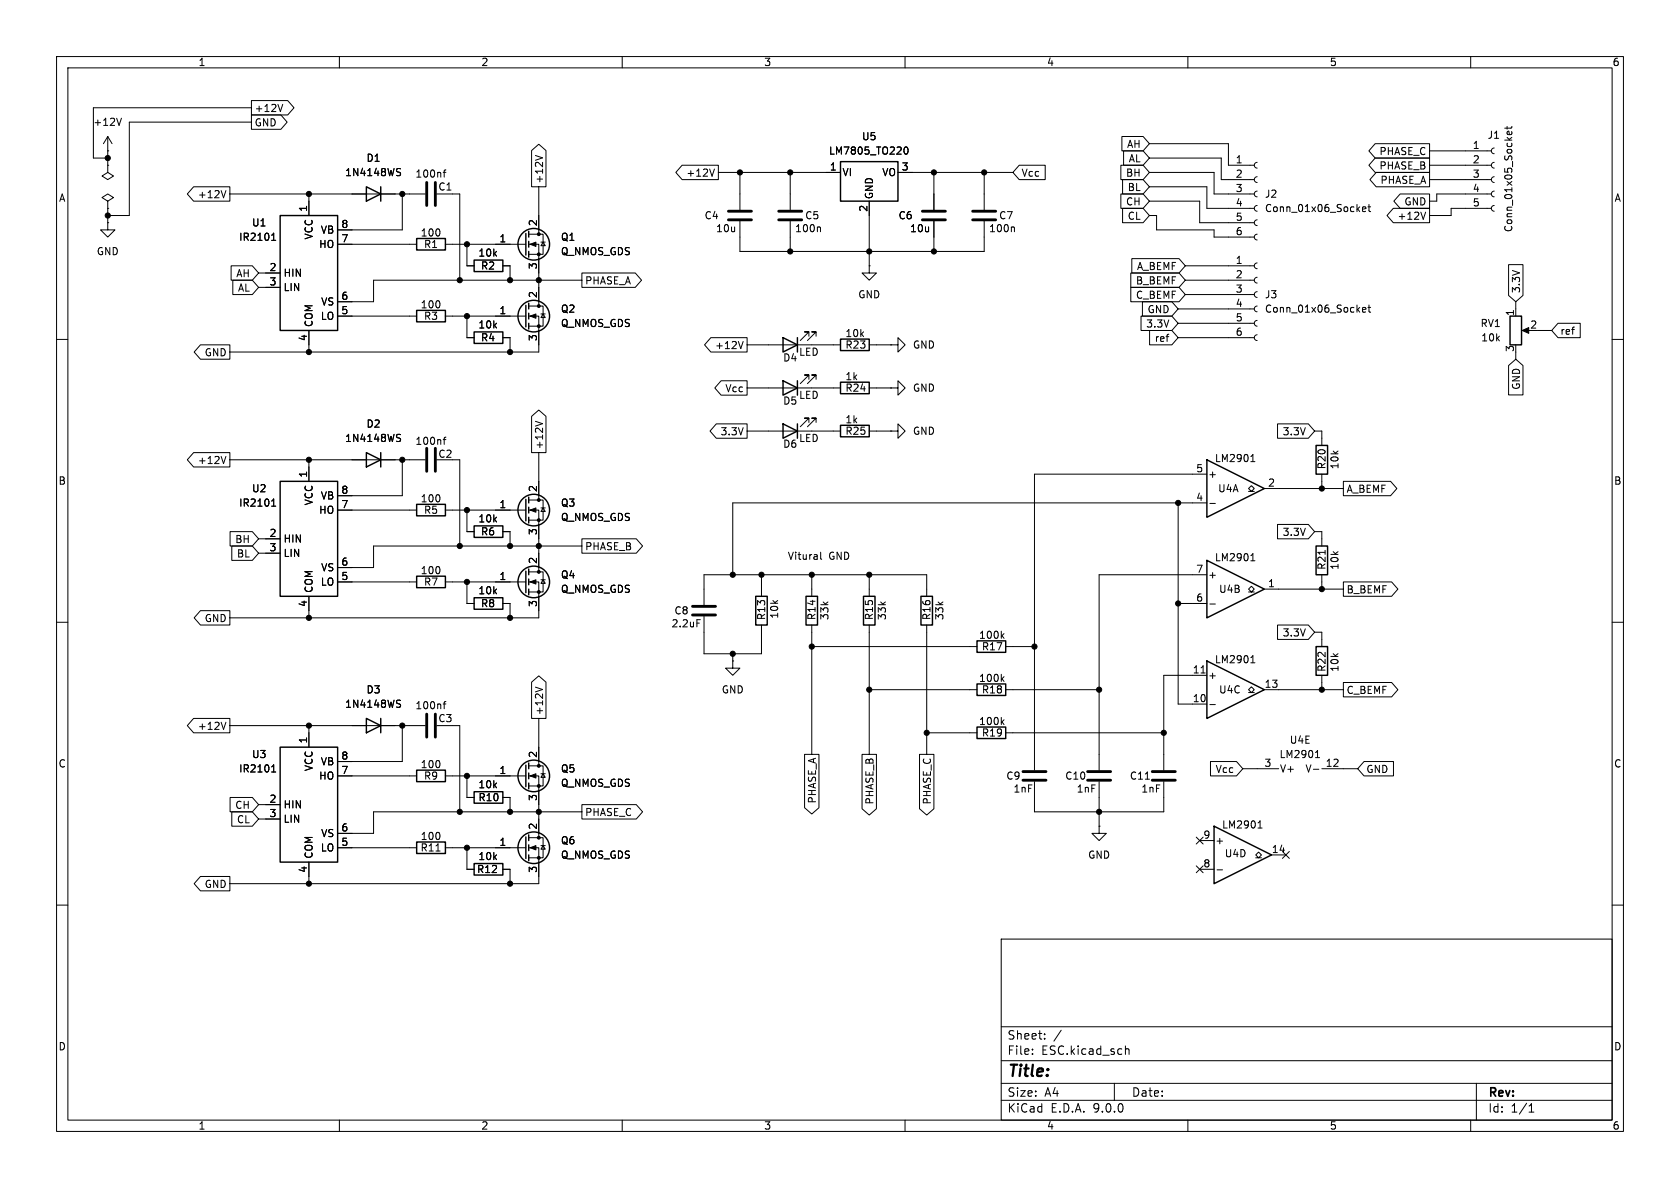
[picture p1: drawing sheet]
<svg xmlns="http://www.w3.org/2000/svg" width="297mm" height="210mm" viewBox="0 0 297 210" stroke-linecap="round" stroke-linejoin="round" font-family="sans-serif">
<g fill="none" stroke="#000" stroke-width=".18">
<path d="M10 10h277v190h-277zM12 12h273v186h-273zM44.4 17.8h6.5l1.1 1.3-1.1 1.2h-6.5zM44.4 19.1h-27.9v8.8h2.5M50 18.5l-.4 1.2M60 10v2M110 10v2M160 10v2M210 10v2M260 10v2M19 29.2v1.3l1.1 .6-1.1 .7-1-.7 1-.6M19 29.2h.1"/>
<path d="M19 39.4v1.2h1.3l-1.3 1.3-1.2-1.3h1.2M19 39.4h.1M19 35.6l1.1-.7-1.1-.6-1 .6 1 .7v1.2M19 36.8h.1M19 26.7h.1M19 24.1l-.7 1.3M19 24.1l.8 1.3M19 24.1v5.1M19 36.8v2.6M21.5 20.9l-.5 1.3M34.2 33h6.4v2.6h-6.4l-1.1-1.3zM39.9 33.7l-.4 1.3"/>
<path d="M40.6 34.3h34.6M44.4 20.3h5.3l1.1 1.3-1.1 1.3h-5.3zM44.4 21.6h-21.5v16.5h-3.9M54.6 34.3v3.8M70.3 30.4l.4 .1 .1 .3-.2 .3h-.3M70.3 29.8h.5M71.1 34.3v6.3h-11.4M77.2 34.3h4.1v15.2M78.3 30.5h.5M78.8 30l-.3 .2v1.1M94 26.6l1.2-1.1 1.3 1.1v6.4h-2.5zM94.7 27.5l1.2 .4"/>
<path d="M95.2 33v8.4M120.6 29.2h6.4v2.6h-6.4l-1.1-1.3zM126.3 29.9l-.4 1.3M127 30.5h21.6M130.8 39.1v5.4h43.2v-5.4M130.8 30.5v6.6M139.7 30.5v6.6M139.7 39.1v5.4M153.7 35.6v11.4M158.7 30.5h20.4M160 26h.1a.68 .68 0 0 1 .5 .6 .68 .68 0 0 1-.5 .6 .84 .84 0 0 1-.1-1.2zM165.1 30.5v6.6"/>
<path d="M165.1 39.1v5.4M174 30.5v6.6M180.2 29.2h4.6v2.6h-4.6l-1.1-1.3zM198.2 29.2h3.9l1.1 1.3-1.1 1.3h-3.9zM198.2 34.3h3.9l1.1 1.3-1.1 1.2h-3.9zM198.3 24.1h3.8l1.1 1.3-1.1 1.3h-3.8zM198.5 31.7h3.6l1.1 1.3-1.1 1.3h-3.6zM198.5 36.8h3.6l1.1 1.3-1.1 1.3h-3.6zM198.6 26.7h3.5l1.1 1.2-1.1 1.3h-3.5zM203.2 30.5h11.4v3.8h7.1M203.2 38.1h1.3v2.5h10.1v1.3h7.1M203.2 25.4h14v3.8h4.5"/>
<path d="M203.2 27.9h12.7v3.9h5.8M203.2 33h10.2v3.8h8.3M203.2 35.6h8.9v3.8h9.6M222.2 28.7l-.3 .2-.2 .3 .2 .4 .3 .1M222.2 31.2l-.3 .2-.2 .4 .2 .3 .3 .2M222.2 33.8l-.3 .1-.2 .4 .2 .3 .3 .2M222.2 36.3l-.3 .2-.2 .3 .2 .4 .3 .1M222.2 38.9l-.3 .1-.2 .4 .2 .3 .3 .2M240.9 37l.6-.1-.1-.3h-.4l-.1 .1v.6h.5M241.8 36.6h.5M242 36.1v1.1l.3 .2M243.1 27.9h9.6v2.6h-9.6l-1.1-1.3z"/>
<path d="M243.1 25.4h9.6v2.5h-9.6l-1.1-1.2zM243.3 30.5h9.4v2.5h-9.4l-1.1-1.2zM246.3 36.8h6.4v2.6h-6.4l-1.1-1.3zM247.5 34.3h5.2v2.5h-5.2l-1.1-1.2zM252 37.5l-.4 1.3M252.7 29.2h11M252.7 31.8h11M252.7 26.7h11M263.7 34.3h-9.7v1.3h-1.3M263.7 36.8h-7.2v1.3h-3.8M264.2 26.2l-.4 .1-.1 .4 .1 .3 .4 .2M264.2 28.7l-.4 .2-.1 .3 .1 .4 .4 .1"/>
<path d="M264.2 31.2l-.4 .2-.1 .4 .1 .3 .4 .2M264.2 33.8l-.4 .1-.1 .4 .1 .3 .4 .2M264.2 36.3l-.4 .2-.1 .3 .1 .4 .4 .1M266.4 22.3v.5M267.2 23.3l.1 .3-.2 .2-.6-.1v-.4l.2-.1 .2 .6M267.3 22.3l-.2 .4h-1.1M40.9 47h3.7l1.1 1.3-1.1 1.2h-3.7zM41.2 49.5h3.4l1.1 1.3-1.1 1.3h-3.4zM45.7 48.3h3.8M45.7 50.8h3.8M48 42.5h.7M48.1 41.5l.3-.3v1.3"/>
<path d="M54.6 58.4v3.8M59.7 55.9h14M59.7 43.2h14M78.7 55.9h14.3M78.7 43.2h14.3M82.5 55.9v3.8h1.3M82.5 43.2v3.8h1.3M88.9 59.7h1.3v2.5M88.9 47h1.3v2.5M93.5 54.1h2.5v3.6h-2.5M93.5 55.9h1.7v6.3h-54.6M93.5 41.4h2.5v3.6h-2.5"/>
<path d="M93.5 43.2h1.7v10.9M95.6 55.5h.8M95.6 42.8h.8M96 55.5l.4 .6h-.8zM96 42.8l.4 .6h-.8zM102.9 48.3h9.4l1.1 1.2-1.1 1.3h-9.4zM102.9 49.5h-36.9v3.8h-6.3M125.7 59.7h6.4v2.5h-6.4l-1.1-1.2zM143 59.4v-.7h-.8h.8l-1.5 1.5M144.3 59.4v-.7h-.8h.8l-1.6 1.5M144.9 40.1l.1 .2v.7M153.7 47v1.3h1.2l-1.2 1.2-1.3-1.2h1.3"/>
<path d="M153.7 47h.1M179.2 40.1l.1 .2v.7M199.9 50.8h8.5l1.1 1.3-1.1 1.2h-8.5zM199.9 48.3h8.5l1.1 1.2-1.1 1.3h-8.5zM200.1 45.7h8.3l1.1 1.3-1.1 1.3h-8.3zM201.7 55.9h5.5l1.1 1.3-1.1 1.2h-5.5zM202 53.3h5.2l1.1 1.3-1.1 1.3h-5.2zM203.2 58.4h4l1.1 1.3-1.1 1.3h-4zM208.3 59.7h13.4M208.3 54.6h13.4M208.3 57.2h13.4M209.5 47h12.2"/>
<path d="M209.5 49.5h12.2M209.5 52.1h12.2M222.2 41.4l-.3 .2-.2 .3 .2 .4 .3 .1M222.2 46.5l-.3 .1-.2 .4 .2 .3 .3 .2M222.2 49l-.3 .2-.2 .3 .2 .4 .3 .1M222.2 51.6l-.3 .1-.2 .4 .2 .3 .3 .2M222.2 54.1l-.3 .2-.2 .3 .2 .4 .3 .1M222.2 56.6l-.3 .2-.2 .4 .2 .3 .3 .2M222.2 59.2l-.3 .1-.2 .4 .2 .3 .3 .2M240.9 54.8l.6-.2-.1-.2-.4-.1-.1 .2v.6h.5M241.8 54.3h.5M242 53.9v1.1l.3 .2"/>
<path d="M266.7 46.8h2.5v5.4l-1.2 1.1-1.3-1.1zM268 53.3v2.6M269.5 58.4h1M271.8 58.4h2.5M275.4 57.1h4v2.6h-4l-1.1-1.3zM10 60h2M35.4 61h5.2v2.5h-5.2l-1.1-1.3zM70.3 77.4l.4 .1 .1 .3-.2 .2h-.3M70.3 76.8h.5M78.3 77.7h.5M78.8 77.3l-.3 .2v1.1M94 73.6l1.2-1.1 1.3 1.1v6.4h-2.5z"/>
<path d="M94.7 74.5l1.2 .4M126.6 74.9h5.5v2.6h-5.5l-1.1-1.3zM127.5 67.3h4.6v2.6h-4.6l-1.1-1.3zM131.4 60.4l-.4 1.2M132.1 68.6h16.5M132.1 76.2h16.5M132.1 61h16.5M143 74.7v-.8h-.8h.8l-1.5 1.5M143 67.1v-.8h-.8h.8l-1.5 1.5M144.3 74.7v-.8h-.8h.8l-1.6 1.5M144.3 67.1v-.8h-.8h.8l-1.6 1.5M153.7 68.6h3.8"/>
<path d="M153.7 76.2h3.8M153.7 61h3.8M157.5 76.2h1.2v-1.3l1.3 1.3-1.3 1.3v-1.3M157.5 76.2h.1M157.5 68.6h1.2v-1.3l1.3 1.3-1.3 1.3v-1.3M157.5 68.6h.1M157.5 61h1.2v-1.3l1.3 1.3-1.3 1.2v-1.2M157.5 61h.1M225.9 74.9h5.4l1.1 1.3-1.1 1.3h-5.4zM232.4 76.2h1.3v2.5M266.7 64.6l1.3-1.1 1.2 1.1v5.2h-2.5zM268 62.2v1.3"/>
<path d="M285 60h2M34.2 80h6.4v2.6h-6.4l-1.1-1.3zM39.9 80.7l-.4 1.3M40.6 81.3h34.6M40.7 94h3.9l1.1 1.3-1.1 1.2h-3.9zM41 96.5h3.6l1.1 1.3-1.1 1.3h-3.6zM45.7 95.3h3.8M45.7 97.8h3.8M48 89.5h.7M48.1 88.5l.3-.3v1.3M54.6 81.3v3.8M59.7 90.2h14"/>
<path d="M71.1 81.3v6.3h-11.4M78.7 90.2h14.3M80 81.3h1.3v15.2M82.5 90.2v3.8h1.3M88.9 94h1.3v2.5M93.5 88.4h2.5v3.5h-2.5M93.5 90.2h1.7v10.9M95.2 80v8.4M95.6 89.8h.8M96 89.8l.4 .6h-.8zM102.9 95.2h9.6l1.1 1.3-1.1 1.3h-9.6zM102.9 96.5h-36.9v3.8h-6.3"/>
<path d="M145.1 97.6v1.1l.2 .2M208.3 88.9v35.6h5.1M213.4 83.8h-30.5v52.3M213.4 88.9h-83.9v12.7M213.9 89h1M220.7 86.9h.5l-.5-.5 .5-.5 .5 .5-.5 .5h.5M221.1 81.6h.8M221.1 99.1h.8M221.3 80.6l.2-.3v1.3M221.3 98.2l.2-.3v1.2M223.5 86.4h14M225.9 92.7h5.4l1.1 1.3-1.1 1.3h-5.4z"/>
<path d="M232.4 94h1.3v2.5M233.7 83.8v2.6M234.3 97.3v.7M237.5 85.1h8.3l1.2 1.3-1.2 1.2h-8.3zM10 110h2M35.4 107.9h5.2v2.6h-5.2l-1.1-1.3zM54.6 105.4v3.8M59.7 102.9h14M78.7 102.9h14.3M82.5 102.9v3.8h1.3M88.9 106.7h1.3v2.5M93.5 101.1h2.5v3.5h-2.5"/>
<path d="M93.5 102.9h1.7v6.3h-54.6M95.6 102.5h.8M96 102.5l.4 .6h-.8zM123.2 109.5h.6M124.5 109v6.6h10.1v-5.1M129.5 116.8v1.3h1.3l-1.3 1.3-1.2-1.3h1.2M129.5 116.8h.1M129.5 115.6v1.2M134.6 101.6v3.8M143.5 101.6v3.8M143.5 110.5v22.9M143.5 114.3h29.2"/>
<path d="M153.7 101.6v3.8M153.7 110.5v22.9M163.8 105.4v-3.8h-39.3v5.3M163.8 110.5v22.9M177.1 120l.4 .5M177.1 112.4l.4 .4M177.5 119.6l-.5 .5M177.5 112l-.5 .5M177.8 114.3h5.1M208.3 106.7h5.1M212.3 119h.8M213.4 119.4h-7.7v16.7"/>
<path d="M213.4 101.6h-19.1v34.5M213.9 106.8h1M220.7 104.6h.5l-.5-.5 .5-.5 .5 .5-.5 .5h.5M221.1 117.2h.8M221.3 116.2l.2-.3v1.3M223.5 104.1h14M225.9 110.5h5.4l1.1 1.3-1.1 1.2h-5.4zM232.4 111.8h1.3v2.5M233.7 101.6v2.5M233.7 119.4v2.5M237.5 102.9h8.5l1.1 1.2-1.1 1.3h-8.5zM285 110h2"/>
<path d="M34.2 127h6.4v2.5h-6.4l-1.1-1.2zM39.9 127.7l-.4 1.2M40.6 128.3h34.6M48 136.5h.7M48.1 135.5l.3-.3v1.3M54.6 128.3v3.8M59.7 137.2h14M70.3 124.4l.4 .1 .1 .3-.2 .2h-.3M70.3 123.8h.5M71.1 128.3v6.3h-11.4M78.3 124.4h.5M78.7 137.2h14.3"/>
<path d="M78.8 124l-.3 .2v1.1M80 128.3h1.3v15.2M82.5 137.2v3.8h1.3M93.5 135.4h2.5v3.5h-2.5M93.5 137.2h1.7v10.9M94 120.6l1.2-1.1 1.3 1.1v6.4h-2.5zM94.7 121.5l1.2 .4M95.2 127v8.4M95.6 136.8h.8M96 136.8l.4 .6h-.8zM142.2 133.4h2.6v9.4l-1.3 1.1-1.3-1.1zM152.4 133.4h2.5v9.6l-1.2 1.1-1.3-1.1z"/>
<path d="M153.7 121.9h19M162.6 133.4h2.5v9.6l-1.3 1.1-1.2-1.1zM163.8 129.5h8.9M177.1 127.6l.4 .5M177.5 127.2l-.5 .5M177.8 121.9h16.5M177.8 129.5h27.9M182.9 138.2v5.3h22.8v-5.3M194.3 138.2v7.9M202.5 137.7h.7M213.9 124.6h1M214 134.6h4.6l1.1 1.3-1.1 1.3h-4.6z"/>
<path d="M219.7 135.9h6.4M220.7 122.4h.5l-.5-.5 .5-.5 .5 .5-.5 .5h.5M223.5 121.9h14M232.2 136h1M232.6 133.9h.7M232.7 133l.2-.3v1.2M233.7 135.9h6.3M237.5 120.6h8.5l1.1 1.3-1.1 1.3h-8.5zM241.1 134.6h5.2v2.6h-5.2l-1.1-1.3zM35.4 154.9h5.2v2.6h-5.2l-1.1-1.3zM40.7 141h3.9l1.1 1.2-1.1 1.3h-3.9zM41 143.5h3.6l1.1 1.3-1.1 1.3h-3.6z"/>
<path d="M45.7 142.2h3.8M45.7 144.8h3.8M54.6 152.4v3.8M59.7 149.9h14M77.1 150.4h.7M78.7 149.9h14.3M82.5 149.9v3.8h1.3M88.9 153.7h1.3v2.5M88.9 141h1.3v2.5M93.5 148.1h2.5v3.5h-2.5M93.5 149.9h1.7v6.3h-54.6M95.6 149.5h.8"/>
<path d="M96 149.5l.4 .6h-.8zM102.9 142.2h9.6l1.1 1.3-1.1 1.3h-9.6zM102.9 143.5h-36.9v3.8h-6.3M194.3 146.1v1.2h1.3l-1.3 1.3-1.3-1.3h1.3M194.3 146.1h.1M211.5 153.1l1.2 1.2M211.5 148l1.2 1.2M212.1 153.7h2.5M212.1 148.6h2.5M212.7 153.1l-1.2 1.2M212.7 148l-1.2 1.2M215.2 153.8h.9"/>
<path d="M222 151.6h.5l-.5-.5 .5-.5 .5 .5-.5 .5h.5M222.4 146.4h.7M222.5 145.4l.3-.3v1.3M224.8 151.1h2.5M226.7 150.5l1.2 1.2M227.9 150.5l-1.2 1.2M10 160h2M177 166h108v32h-108zM285 160h2M60 198v2M110 198v2M160 198v2"/>
<path d="M177 194.5h108M177 191.5h108M177 187.5h108M177 181.5h108M182.5 186.3v.1M182.5 185.5v.1M184.7 183.6v.1M184.7 182.8v.1M187.6 182.1l-1.3 2M197 191.5v3M199 184.9v1.5M199 185.5l.2-.1 .3 .1 .1 .9"/>
<path d="M210 198v2M260 198v2M261 191.5v6.5M270.3 196.6h.9M270.3 195.5l.4-.4v1.5"/>
</g>
<g fill="none" stroke="#000" stroke-width=".25">
<path d="M49.5 38.1h10.2v20.3h-10.2zM64.8 33l2.5 1.3-2.5 1.3zM67.3 33v2.6M148.6 28.6h10.1v7h-10.1zM73.7 54.9h5v2h-5zM73.7 42.2h5v2h-5zM83.8 58.7h5.1v2h-5.1zM83.8 46h5.1v2h-5.1zM93 41.3v3.8M93 54v3.8M93.5 40.9v1M93.5 42.7v1"/>
<path d="M93.5 44.5v1M93.5 53.6v1M93.5 55.4v1M93.5 57.2v1M138.4 59.7l2.6 1.3-2.6 1.2zM141 59.7v2.5M148.6 59.9h5.1v2.1h-5.1zM267 55.9h2v5.1h-2zM138.4 74.9l2.6 1.3-2.6 1.3zM138.4 67.3l2.6 1.3-2.6 1.3zM141 67.3v2.6M141 74.9v2.6"/>
<path d="M148.6 67.6h5.1v2h-5.1zM148.6 75.2h5.1v2h-5.1zM232.7 78.7h2v5.1h-2zM49.5 85.1h10.2v20.3h-10.2zM64.8 80l2.5 1.3-2.5 1.3zM67.3 80v2.6M73.7 89.2h5v2h-5zM83.8 93h5.1v2h-5.1zM93 88.3v3.8M93.5 87.9v1M93.5 89.7v1M93.5 91.4v1.1"/>
<path d="M213.4 81.3l10.1 5.1-10.1 5zM213.4 99.1l10.1 5-10.1 5.1zM232.7 96.5h2v5.1h-2zM73.7 101.9h5v2h-5zM83.8 105.7h5.1v2h-5.1zM93 101v3.8M93.5 100.6v1M93.5 102.4v1M93.5 104.1v1.1M133.6 105.4h2v5.1h-2zM142.5 105.4h2v5.1h-2zM152.7 105.4h2v5.1h-2z"/>
<path d="M162.8 105.4h2v5.1h-2zM172.7 113.3h5.1v2h-5.1zM213.4 116.8l10.1 5.1-10.1 5.1zM232.7 114.3h2v5.1h-2zM49.5 132.1h10.2v20.3h-10.2zM64.8 127l2.5 1.3-2.5 1.2zM67.3 127v2.5M73.7 136.1h5v2.1h-5zM83.8 140h5.1v2h-5.1zM93 135.3v3.8M93.5 134.9v1M93.5 136.7v1"/>
<path d="M93.5 138.4v1M172.7 120.9h5.1v2h-5.1zM172.7 128.5h5.1v2.1h-5.1zM73.7 148.8h5v2.1h-5zM83.8 152.7h5.1v2h-5.1zM93 148v3.8M93.5 147.6v1M93.5 149.4v1M93.5 151.1v1M214.6 146.1l10.2 5-10.2 5.1z"/>
<circle cx="94.4" cy="55.9" r="2.79"/>
<circle cx="94.4" cy="43.2" r="2.79"/>
<circle cx="94.4" cy="90.2" r="2.79"/>
<circle cx="94.4" cy="102.9" r="2.79"/>
<circle cx="94.4" cy="137.2" r="2.79"/>
<circle cx="94.4" cy="149.9" r="2.79"/>
</g>
<g fill="none" stroke="#000" stroke-width=".51">
<path d="M75.4 32.3v4M77 32.3v4M128.8 37.3h4M128.8 38.9h4M137.7 37.3h4M137.7 38.9h4M163.1 37.3h4M163.1 38.9h4M172 37.3h4M172 38.9h4M75.4 79.2v4.1M77 79.2v4.1"/>
<path d="M122.4 107.2h4.1M122.4 108.7h4.1M75.4 126.2v4.1M77 126.2v4.1M180.8 136.4h4.1M180.8 137.9h4.1M192.3 136.4h4M192.3 137.9h4M203.7 136.4h4.1M203.7 137.9h4.1"/>
</g>
<g fill="#000" stroke="#000" stroke-width=".18">
<path d="M93.7 55.9l1-.4v.8zM93.7 43.2l1-.4v.8zM269.1 58.4l1.2-.5v1zM93.7 90.2l1-.4v.8zM93.7 102.9l1-.4v.8zM93.7 137.2l1-.4v.7zM93.7 149.9l1-.4v.7z"/>
<circle cx="19" cy="27.9" r=".46"/>
<circle cx="19" cy="38.1" r=".46"/>
<circle cx="54.6" cy="34.3" r=".46"/>
<circle cx="71.1" cy="34.3" r=".46"/>
<circle cx="130.8" cy="30.5" r=".46"/>
<circle cx="139.7" cy="30.5" r=".46"/>
<circle cx="165.1" cy="30.5" r=".46"/>
<circle cx="174" cy="30.5" r=".46"/>
<circle cx="81.3" cy="49.5" r=".46"/>
<circle cx="82.5" cy="43.2" r=".46"/>
<circle cx="82.5" cy="55.9" r=".46"/>
<circle cx="90.2" cy="49.5" r=".46"/>
<circle cx="95.2" cy="49.5" r=".46"/>
<circle cx="95.2" cy="57.7" r=".25"/>
<circle cx="95.2" cy="45" r=".25"/>
<circle cx="95.2" cy="54.1" r=".25"/>
<circle cx="95.2" cy="41.4" r=".25"/>
<circle cx="139.7" cy="44.5" r=".46"/>
<circle cx="153.7" cy="44.5" r=".46"/>
<circle cx="165.1" cy="44.5" r=".46"/>
<circle cx="54.6" cy="62.2" r=".46"/>
<circle cx="90.2" cy="62.2" r=".46"/>
<circle cx="54.6" cy="81.3" r=".46"/>
<circle cx="71.1" cy="81.3" r=".46"/>
<circle cx="81.3" cy="96.5" r=".46"/>
<circle cx="82.5" cy="90.2" r=".46"/>
<circle cx="90.2" cy="96.5" r=".46"/>
<circle cx="95.2" cy="96.5" r=".46"/>
<circle cx="95.2" cy="88.4" r=".25"/>
<circle cx="95.2" cy="91.9" r=".25"/>
<circle cx="208.3" cy="88.9" r=".46"/>
<circle cx="233.7" cy="86.4" r=".46"/>
<circle cx="54.6" cy="109.2" r=".46"/>
<circle cx="82.5" cy="102.9" r=".46"/>
<circle cx="90.2" cy="109.2" r=".46"/>
<circle cx="95.2" cy="101.1" r=".25"/>
<circle cx="95.2" cy="104.6" r=".25"/>
<circle cx="129.5" cy="115.6" r=".46"/>
<circle cx="129.5" cy="101.6" r=".46"/>
<circle cx="134.6" cy="101.6" r=".46"/>
<circle cx="143.5" cy="101.6" r=".46"/>
<circle cx="143.5" cy="114.3" r=".46"/>
<circle cx="153.7" cy="101.6" r=".46"/>
<circle cx="182.9" cy="114.3" r=".46"/>
<circle cx="208.3" cy="106.7" r=".46"/>
<circle cx="233.7" cy="104.1" r=".46"/>
<circle cx="54.6" cy="128.3" r=".46"/>
<circle cx="71.1" cy="128.3" r=".46"/>
<circle cx="82.5" cy="137.2" r=".46"/>
<circle cx="95.2" cy="138.9" r=".25"/>
<circle cx="95.2" cy="135.4" r=".25"/>
<circle cx="153.7" cy="121.9" r=".46"/>
<circle cx="163.8" cy="129.5" r=".46"/>
<circle cx="194.3" cy="121.9" r=".46"/>
<circle cx="205.7" cy="129.5" r=".46"/>
<circle cx="233.7" cy="121.9" r=".46"/>
<circle cx="54.6" cy="156.2" r=".46"/>
<circle cx="81.3" cy="143.5" r=".46"/>
<circle cx="82.5" cy="149.9" r=".46"/>
<circle cx="90.2" cy="156.2" r=".46"/>
<circle cx="90.2" cy="143.5" r=".46"/>
<circle cx="95.2" cy="143.5" r=".46"/>
<circle cx="95.2" cy="151.6" r=".25"/>
<circle cx="95.2" cy="148.1" r=".25"/>
<circle cx="194.3" cy="143.5" r=".46"/>
</g>
<text font-size="2.8" x="178" y="190.9">Title:</text>
<g font-size="2.1">
<text x="178" y="184">Sheet:</text>
<text x="178" y="186.7">File:</text>
<text x="184.1" y="186.7">ESC.kicad_sch</text>
<text x="178" y="196.9">KiCad</text>
<text x="178" y="194.1">Size:</text>
<text x="184.7" y="194.1">A4</text>
<text x="185.7" y="196.9">E.D.A.</text>
<text x="193.3" y="196.9">9.0.0</text>
<text x="200" y="194.1">Date:</text>
<text x="263" y="194.3">Rev:</text>
<text x="263" y="196.9">Id:</text>
<text x="267.1" y="196.9">1/1</text>
</g>
<g font-size="1.8">
<text x="35" y="11.9">1</text>
<text x="85" y="11.9">2</text>
<text x="135" y="11.9">3</text>
<text x="185" y="11.9">4</text>
<text x="235" y="11.9">5</text>
<text x="285" y="11.9">6</text>
<text x="16.4" y="22.5">+12V</text>
<text x="44.9" y="22.5">GND</text>
<text x="44.9" y="20">+12V</text>
<text x="64.7" y="28.8">D1</text>
<text x="146.5" y="27.5">LM7805_TO220</text>
<text x="152.3" y="25">U5</text>
<text x="199.1" y="26.4">AH</text>
<text x="199.5" y="28.9">AL</text>
<text x="218.4" y="29">1</text>
<text x="243.8" y="27.6">PHASE_C</text>
<text x="260.3" y="26.4">1</text>
<text x="260.3" y="29">2</text>
<text x="262.9" y="24.7">J1</text>
<text x="10.3" y="35.9">A</text>
<text x="34.9" y="35.2">+12V</text>
<text x="60.9" y="31.3">1N4148WS</text>
<text x="73.3" y="31.6">100nf</text>
<text x="77.4" y="33.9">C1</text>
<text x="96.2" y="32.5" transform="rotate(-90 96.2 32.5)">+12V</text>
<text x="121.2" y="31.4">+12V</text>
<text x="146.6" y="30.2">1</text>
<text x="148.8" y="31.3">VI</text>
<text x="154.5" y="35.3" transform="rotate(-90 154.5 35.3)">GND</text>
<text x="155.9" y="31.3">VO</text>
<text x="159.3" y="30.2">3</text>
<text x="180.5" y="31.4">Vcc</text>
<text x="199" y="31.4">BH</text>
<text x="199.3" y="34">BL</text>
<text x="218.4" y="31.5">2</text>
<text x="218.4" y="34">3</text>
<text x="223.5" y="35.2">J2</text>
<text x="243.8" y="30.2">PHASE_B</text>
<text x="243.9" y="32.7">PHASE_A</text>
<text x="260.3" y="31.5">3</text>
<text x="260.3" y="34">4</text>
<text x="285.3" y="35.9">A</text>
<text x="44.5" y="40.2">U1</text>
<text x="54.4" y="37.5" transform="rotate(-90 54.4 37.5)">1</text>
<text x="56.6" y="41.5">VB</text>
<text x="60.3" y="40.4">8</text>
<text x="95" y="40.1" transform="rotate(-90 95 40.1)">2</text>
<text x="124.5" y="39">C4</text>
<text x="126.5" y="41.2">10u</text>
<text x="140.5" y="41.2">100n</text>
<text x="142.2" y="39">C5</text>
<text x="153.4" y="37.5" transform="rotate(-90 153.4 37.5)">2</text>
<text x="158.8" y="39">C6</text>
<text x="160.8" y="41.2">10u</text>
<text x="174.8" y="41.2">100n</text>
<text x="176.5" y="39">C7</text>
<text x="199" y="36.5">CH</text>
<text x="199.3" y="39.1">CL</text>
<text x="218.4" y="36.6">4</text>
<text x="218.4" y="39.1">5</text>
<text x="218.4" y="41.7">6</text>
<text x="223.5" y="37.7">Conn_01x06_Socket</text>
<text x="247" y="39.1">+12V</text>
<text x="248.2" y="36.5">GND</text>
<text x="260.3" y="36.6">5</text>
<text x="267.6" y="41.1" transform="rotate(-90 267.6 41.1)">Conn_01x05_Socket</text>
<text x="17" y="45.3">GND</text>
<text x="42.2" y="42.8">IR2101</text>
<text x="55.5" y="42.4" transform="rotate(-90 55.5 42.4)">VCC</text>
<text x="56.3" y="44">HO</text>
<text x="60.3" y="42.9">7</text>
<text x="74.3" y="42">100</text>
<text x="74.9" y="44">R1</text>
<text x="84.5" y="45.6">10k</text>
<text x="84.9" y="47.9">R2</text>
<text x="88.2" y="42.9">1</text>
<text x="95" y="47.7" transform="rotate(-90 95 47.7)">3</text>
<text x="99.1" y="45.3">Q_NMOS_GDS</text>
<text x="99.1" y="42.8">Q1</text>
<text x="200.9" y="47.9">A_BEMF</text>
<text x="218.4" y="46.7">1</text>
<text x="41.7" y="49.2">AH</text>
<text x="42" y="51.8">AL</text>
<text x="47.6" y="48">2</text>
<text x="47.6" y="50.5">3</text>
<text x="50" y="49.1">HIN</text>
<text x="50" y="51.7">LIN</text>
<text x="60.3" y="53.1">6</text>
<text x="95" y="52.8" transform="rotate(-90 95 52.8)">2</text>
<text x="103.3" y="50.5">PHASE_A</text>
<text x="151.6" y="52.9">GND</text>
<text x="200.7" y="53">C_BEMF</text>
<text x="200.7" y="50.5">B_BEMF</text>
<text x="218.4" y="49.3">2</text>
<text x="218.4" y="51.8">3</text>
<text x="223.5" y="52.9">J3</text>
<text x="268.9" y="51.9" transform="rotate(-90 268.9 51.9)">3.3V</text>
<text x="55.5" y="57.9" transform="rotate(-90 55.5 57.9)">COM</text>
<text x="56.6" y="56.7">LO</text>
<text x="56.7" y="54.2">VS</text>
<text x="60.3" y="55.6">5</text>
<text x="74.3" y="54.7">100</text>
<text x="74.9" y="56.7">R3</text>
<text x="84.5" y="58.3">10k</text>
<text x="88.2" y="55.6">1</text>
<text x="99.1" y="58">Q_NMOS_GDS</text>
<text x="99.1" y="55.5">Q2</text>
<text x="149.4" y="59.8">10k</text>
<text x="202.5" y="58.1">3.3V</text>
<text x="202.8" y="55.6">GND</text>
<text x="218.4" y="54.4">4</text>
<text x="218.4" y="56.9">5</text>
<text x="218.4" y="59.4">6</text>
<text x="223.5" y="55.5">Conn_01x06_Socket</text>
<text x="261.6" y="58">RV1</text>
<text x="267.7" y="56" transform="rotate(-90 267.7 56)">1</text>
<text x="270.4" y="58.2">2</text>
<text x="275.7" y="59.4">ref</text>
<text x="36.1" y="63.2">GND</text>
<text x="54.4" y="60.4" transform="rotate(-90 54.4 60.4)">4</text>
<text x="84.9" y="60.6">R4</text>
<text x="95" y="60.4" transform="rotate(-90 95 60.4)">3</text>
<text x="126.3" y="61.9">+12V</text>
<text x="138.4" y="64.1">D4</text>
<text x="141.2" y="63.1">LED</text>
<text x="149.4" y="61.8">R23</text>
<text x="161.3" y="61.8">GND</text>
<text x="204" y="60.6">ref</text>
<text x="261.8" y="60.6">10k</text>
<text x="267.7" y="62.3" transform="rotate(-90 267.7 62.3)">3</text>
<text x="128.1" y="69.5">Vcc</text>
<text x="138.4" y="71.7">D5</text>
<text x="141.2" y="70.7">LED</text>
<text x="149.4" y="69.4">R24</text>
<text x="149.4" y="67.4">1k</text>
<text x="161.3" y="69.4">GND</text>
<text x="268.9" y="69" transform="rotate(-90 268.9 69)">GND</text>
<text x="64.7" y="75.8">D2</text>
<text x="127.3" y="77.2">3.3V</text>
<text x="149.4" y="77.1">R25</text>
<text x="149.4" y="75">1k</text>
<text x="161.3" y="77.1">GND</text>
<text x="226.7" y="77.2">3.3V</text>
<text x="34.9" y="82.2">+12V</text>
<text x="60.9" y="78.3">1N4148WS</text>
<text x="73.3" y="78.8">100nf</text>
<text x="77.4" y="81.1">C2</text>
<text x="96.2" y="79.5" transform="rotate(-90 96.2 79.5)">+12V</text>
<text x="138.4" y="79.3">D6</text>
<text x="141.2" y="78.3">LED</text>
<text x="211.4" y="83.6">5</text>
<text x="214.7" y="81.9">LM2901</text>
<text x="234.5" y="83" transform="rotate(-90 234.5 83)">R20</text>
<text x="236.8" y="83" transform="rotate(-90 236.8 83)">10k</text>
<text x="10.3" y="85.9">B</text>
<text x="42.2" y="89.8">IR2101</text>
<text x="44.5" y="87.2">U2</text>
<text x="54.4" y="84.5" transform="rotate(-90 54.4 84.5)">1</text>
<text x="55.5" y="89.4" transform="rotate(-90 55.5 89.4)">VCC</text>
<text x="56.6" y="88.5">VB</text>
<text x="60.3" y="87.4">8</text>
<text x="60.3" y="89.9">7</text>
<text x="74.3" y="89">100</text>
<text x="88.2" y="89.9">1</text>
<text x="95" y="87.1" transform="rotate(-90 95 87.1)">2</text>
<text x="99.1" y="89.8">Q3</text>
<text x="211.4" y="88.6">4</text>
<text x="213.5" y="84.7">+</text>
<text x="215.3" y="87.2">U4A</text>
<text x="224.1" y="86.1">2</text>
<text x="238" y="87.3">A_BEMF</text>
<text x="285.3" y="85.9">B</text>
<text x="47.6" y="95">2</text>
<text x="56.3" y="91">HO</text>
<text x="74.9" y="91">R5</text>
<text x="84.5" y="92.6">10k</text>
<text x="84.9" y="94.8">R6</text>
<text x="95" y="94.7" transform="rotate(-90 95 94.7)">3</text>
<text x="99.1" y="92.3">Q_NMOS_GDS</text>
<text x="226.7" y="94.9">3.3V</text>
<text x="41.5" y="96.2">BH</text>
<text x="41.8" y="98.7">BL</text>
<text x="47.6" y="97.5">3</text>
<text x="50" y="96.1">HIN</text>
<text x="50" y="98.7">LIN</text>
<text x="56.7" y="101.2">VS</text>
<text x="60.3" y="100.1">6</text>
<text x="74.3" y="101.7">100</text>
<text x="95" y="99.8" transform="rotate(-90 95 99.8)">2</text>
<text x="103.3" y="97.5">PHASE_B</text>
<text x="139.2" y="99.2">Vitural</text>
<text x="146.5" y="99.2">GND</text>
<text x="211.4" y="101.3">7</text>
<text x="214.7" y="99.4">LM2901</text>
<text x="234.5" y="100.8" transform="rotate(-90 234.5 100.8)">R21</text>
<text x="236.8" y="100.8" transform="rotate(-90 236.8 100.8)">10k</text>
<text x="54.4" y="107.4" transform="rotate(-90 54.4 107.4)">4</text>
<text x="55.5" y="104.9" transform="rotate(-90 55.5 104.9)">COM</text>
<text x="56.6" y="103.7">LO</text>
<text x="60.3" y="102.6">5</text>
<text x="74.9" y="103.7">R7</text>
<text x="84.5" y="105.3">10k</text>
<text x="84.9" y="107.5">R8</text>
<text x="88.2" y="102.6">1</text>
<text x="95" y="107.4" transform="rotate(-90 95 107.4)">3</text>
<text x="99.1" y="105">Q_NMOS_GDS</text>
<text x="99.1" y="102.5">Q4</text>
<text x="211.4" y="106.4">6</text>
<text x="213.5" y="102.5">+</text>
<text x="215.4" y="105">U4B</text>
<text x="224.1" y="103.9">1</text>
<text x="238" y="105.1">B_BEMF</text>
<text x="36.1" y="110.2">GND</text>
<text x="118.6" y="111.1">2.2uF</text>
<text x="119.1" y="108.8">C8</text>
<text x="135.5" y="109.7" transform="rotate(-90 135.5 109.7)">R13</text>
<text x="137.8" y="109.5" transform="rotate(-90 137.8 109.5)">10k</text>
<text x="144.4" y="109.7" transform="rotate(-90 144.4 109.7)">R14</text>
<text x="146.7" y="109.7" transform="rotate(-90 146.7 109.7)">33k</text>
<text x="154.5" y="109.7" transform="rotate(-90 154.5 109.7)">R15</text>
<text x="156.8" y="109.7" transform="rotate(-90 156.8 109.7)">33k</text>
<text x="164.7" y="109.7" transform="rotate(-90 164.7 109.7)">R16</text>
<text x="167" y="109.7" transform="rotate(-90 167 109.7)">33k</text>
<text x="173" y="113.1">100k</text>
<text x="226.7" y="112.7">3.3V</text>
<text x="173.5" y="115.2">R17</text>
<text x="210.8" y="119.1">11</text>
<text x="214.7" y="117.4">LM2901</text>
<text x="234.5" y="118.9" transform="rotate(-90 234.5 118.9)">R22</text>
<text x="236.8" y="118.9" transform="rotate(-90 236.8 118.9)">10k</text>
<text x="60.9" y="125.3">1N4148WS</text>
<text x="64.7" y="122.8">D3</text>
<text x="73.3" y="125.6">100nf</text>
<text x="127.5" y="122.8">GND</text>
<text x="173" y="120.8">100k</text>
<text x="173.5" y="122.8">R18</text>
<text x="210.8" y="124.2">10</text>
<text x="213.5" y="120.2">+</text>
<text x="215.4" y="122.8">U4C</text>
<text x="223.5" y="121.7">13</text>
<text x="238" y="122.9">C_BEMF</text>
<text x="34.9" y="129.2">+12V</text>
<text x="54.4" y="131.5" transform="rotate(-90 54.4 131.5)">1</text>
<text x="77.4" y="127.9">C3</text>
<text x="96.2" y="126.5" transform="rotate(-90 96.2 126.5)">+12V</text>
<text x="173" y="128.4">100k</text>
<text x="173.5" y="130.4">R19</text>
<text x="227.9" y="131.7">U4E</text>
<text x="10.3" y="135.9">C</text>
<text x="42.2" y="136.8">IR2101</text>
<text x="44.5" y="134.2">U3</text>
<text x="55.5" y="136.4" transform="rotate(-90 55.5 136.4)">VCC</text>
<text x="56.6" y="135.5">VB</text>
<text x="60.3" y="134.4">8</text>
<text x="60.3" y="136.9">7</text>
<text x="74.3" y="136">100</text>
<text x="88.2" y="136.9">1</text>
<text x="95" y="134.1" transform="rotate(-90 95 134.1)">2</text>
<text x="99.1" y="136.8">Q5</text>
<text x="214.8" y="136.8">Vcc</text>
<text x="223.4" y="135.6">3</text>
<text x="226.1" y="134.2">LM2901</text>
<text x="226.2" y="136.8">V+</text>
<text x="230.7" y="136.8">V-</text>
<text x="234.3" y="135.6">12</text>
<text x="241.5" y="136.8">GND</text>
<text x="285.3" y="135.9">C</text>
<text x="41.5" y="143.2">CH</text>
<text x="47.6" y="142">2</text>
<text x="50" y="143.1">HIN</text>
<text x="56.3" y="138">HO</text>
<text x="74.9" y="138">R9</text>
<text x="84.5" y="139.5">10k</text>
<text x="84.5" y="141.8">R10</text>
<text x="95" y="141.7" transform="rotate(-90 95 141.7)">3</text>
<text x="99.1" y="139.3">Q_NMOS_GDS</text>
<text x="144.5" y="142.1" transform="rotate(-90 144.5 142.1)">PHASE_A</text>
<text x="154.6" y="142.3" transform="rotate(-90 154.6 142.3)">PHASE_B</text>
<text x="164.8" y="142.3" transform="rotate(-90 164.8 142.3)">PHASE_C</text>
<text x="177.8" y="138">C9</text>
<text x="179.1" y="140.3">1nF</text>
<text x="188.2" y="138">C10</text>
<text x="190.3" y="140.3">1nF</text>
<text x="199.7" y="138">C11</text>
<text x="201.7" y="140.3">1nF</text>
<text x="41.8" y="145.7">CL</text>
<text x="47.6" y="144.5">3</text>
<text x="50" y="145.6">LIN</text>
<text x="56.7" y="148.2">VS</text>
<text x="60.3" y="147.1">6</text>
<text x="60.3" y="149.6">5</text>
<text x="74.3" y="148.7">100</text>
<text x="88.2" y="149.6">1</text>
<text x="95" y="146.8" transform="rotate(-90 95 146.8)">2</text>
<text x="99.1" y="149.5">Q6</text>
<text x="103.3" y="144.5">PHASE_C</text>
<text x="212.7" y="148.3">9</text>
<text x="214.8" y="149.5">+</text>
<text x="215.9" y="146.7">LM2901</text>
<text x="54.4" y="154.4" transform="rotate(-90 54.4 154.4)">4</text>
<text x="55.5" y="151.9" transform="rotate(-90 55.5 151.9)">COM</text>
<text x="56.6" y="150.7">LO</text>
<text x="74.3" y="150.7">R11</text>
<text x="84.2" y="154.5">R12</text>
<text x="84.5" y="152.2">10k</text>
<text x="95" y="154.4" transform="rotate(-90 95 154.4)">3</text>
<text x="99.1" y="152">Q_NMOS_GDS</text>
<text x="192.3" y="152">GND</text>
<text x="212.7" y="153.4">8</text>
<text x="216.4" y="151.7">U4D</text>
<text x="224.7" y="150.9">14</text>
<text x="36.1" y="157.2">GND</text>
<text x="10.3" y="185.9">D</text>
<text x="285.3" y="185.9">D</text>
<text x="35" y="199.9">1</text>
<text x="85" y="199.9">2</text>
<text x="135" y="199.9">3</text>
<text x="185" y="199.9">4</text>
<text x="235" y="199.9">5</text>
<text x="285" y="199.9">6</text>
</g>
</svg>
